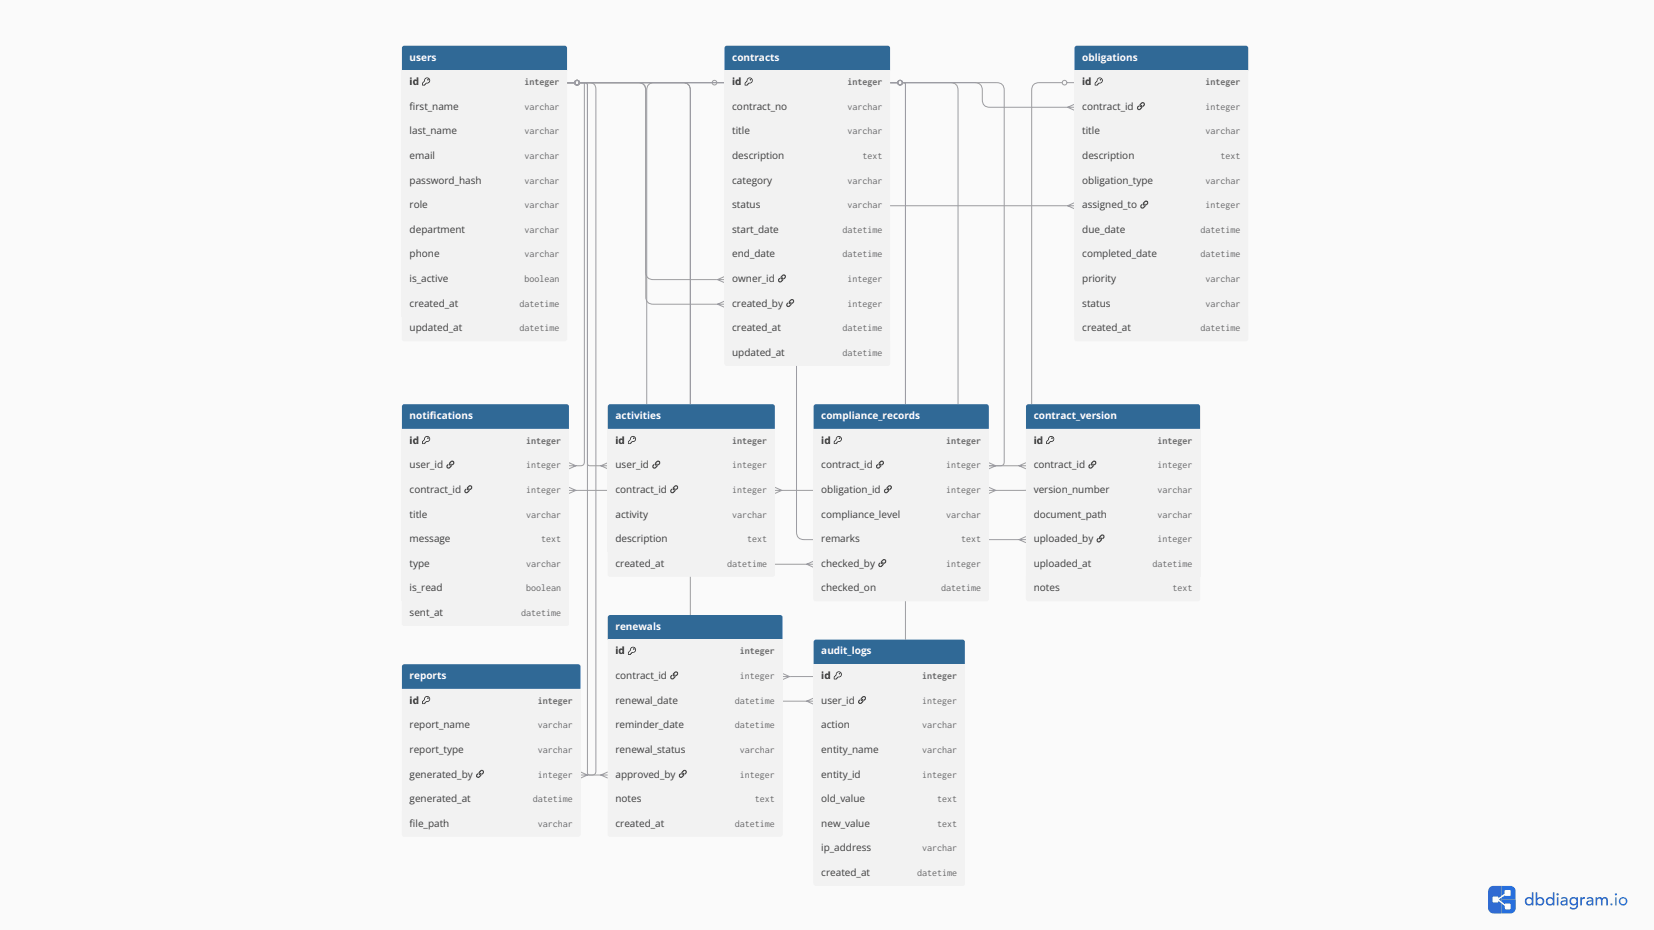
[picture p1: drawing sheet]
<svg xmlns="http://www.w3.org/2000/svg" width="677mm" height="381mm" viewBox="0 0 677 381" stroke-linecap="round" stroke-linejoin="round" font-family="sans-serif">
<path d="M0 0h677.3v381h-677.3z" fill="#fafafa"/>
<path d="M614.9 362.9h3.7l1.5 .7 .6 1.5v3.4h-5.8z" fill="#428cff"/>
<path d="M614.9 368.5h5.8v3.6l-.6 1.5-1.5 .6h-3.7z" fill="#2670de"/>
<path d="M610.1 363.6l1.5-.7h3.3v11.3l-3.9-.1-1.3-1-.3-1v-7z" fill="#2161cf"/>
<g fill="#fff">
<path d="M612.5 368.8l4.7-3.4 .3 .5-4.7 3.3z"/>
<path d="M612.8 367.8l4.5 3.5-.3 .4-4.5-3.5z"/>
<path d="M611.4 367.4l2.2 .1-.2 2.2-2.1-.2zM616.3 364.8l2.1-.1 .2 2.1-2.2 .2zM616.3 370.3l2.1-.1 .2 2.1-2.2 .2z"/>
</g>
<path d="M624.9 368l1.2-.5 1.2 .6v-2.5h.6v5.3h-.6v-.5a1.71 1.71 0 0 1-2.5 .1 1.71 1.71 0 0 1 .1-2.5zM625 369.3a1.15 1.15 0 0 0 2.3 0 1.15 1.15 0 0 0-2.3 0zM628.9 365.6h.6v2.5a1.68 1.68 0 0 1 2.4 0 1.68 1.68 0 0 1 0 2.3 1.68 1.68 0 0 1-2.4 0v.5h-.6zM629.5 369.3a1.15 1.15 0 0 0 2.3 0 1.15 1.15 0 0 0-2.3 0zM633.5 368l1.2-.5 1.2 .6v-2.5h.7v5.3h-.7v-.5a1.71 1.71 0 0 1-2.5 .1 1.71 1.71 0 0 1 .1-2.5zM633.7 369.3a1.14 1.14 0 0 0 2.2 0 1.14 1.14 0 0 0-2.2 0zM637.4 366.4a.46 .46 0 0 1 .9 0 .46 .46 0 0 1-.9 0zM637.5 367.6h.7v3.3h-.7zM639.2 368a1.56 1.56 0 0 1 2.7 .6v2.3h-.5v-.5a1.2 1.2 0 0 1-1.6 .7 1.2 1.2 0 0 1-.7-1.5 1.2 1.2 0 0 1 1.5-.7h.7a.95 .95 0 0 0-.7-.9 .95 .95 0 0 0-1 .4zM639.8 369.6a.79 .79 0 0 0 .8 .9 .79 .79 0 0 0 .7-1l-.6-.2zM643.2 368l1.2-.5 1.2 .6v-.5h.6v3.3a1.97 1.97 0 0 1-1.4 1.7 1.97 1.97 0 0 1-2.1-.6l.5-.5a1.32 1.32 0 0 0 1.6 .5 1.32 1.32 0 0 0 .7-1.6 1.68 1.68 0 0 1-2.4 0 1.68 1.68 0 0 1 .1-2.4zM643.4 369.2a1.11 1.11 0 0 0 2.2 0 1.11 1.11 0 0 0-2.2 0zM647.1 367.6h.7v.5l.5-.5h.8l-.2 .6a.92 .92 0 0 0-1.1 1.1v1.6h-.7zM649.8 368a1.56 1.56 0 0 1 2.7 .6v2.3h-.6v-.5a1.2 1.2 0 0 1-1.5 .7 1.2 1.2 0 0 1-.7-1.5 1.2 1.2 0 0 1 1.5-.7h.7a.95 .95 0 0 0-.7-.9 .95 .95 0 0 0-1.1 .4zM650.4 369.6a.79 .79 0 0 0 .8 .9 .79 .79 0 0 0 .7-1l-.6-.2zM653.4 367.6h.6v.5l.5-.5 .8-.1a.88 .88 0 0 0 1.5 .1h.8l.7 .5 .1 2.8h-.6v-2a.8 .8 0 0 0-.9-.8 .8 .8 0 0 0-.7 1v1.8h-.6v-1.7a.82 .82 0 0 0-.8-1.1 .82 .82 0 0 0-.7 1.1v1.7h-.7z" fill="#2161cf"/>
<path d="M659.5 370.5a.46 .46 0 0 1 .9 0 .46 .46 0 0 1-.9 0zM661.3 366.4a.46 .46 0 0 1 .9 0 .46 .46 0 0 1-.9 0zM661.4 367.6h.7v3.3h-.7zM662.9 369.2a1.77 1.77 0 0 1 3.5 0 1.77 1.77 0 0 1-3.5 0zM663.6 369.3a1.15 1.15 0 0 0 2.3 0 1.15 1.15 0 0 0-2.3 0z" fill="#428cff"/>
<g fill="none" stroke="#9c9ca3" stroke-width=".41">
<path d="M232.2 33.9h3.2M237.3 33.9h24a2.79 2.79 0 0 1 3.2 3.1v74.4a2.79 2.79 0 0 0 3.1 3.1h29.1M237.3 33.9h24a2.79 2.79 0 0 1 3.2 3.1v84.5a2.79 2.79 0 0 0 3.1 3.1h29.1M237.3 33.9h95.7a2.79 2.79 0 0 1 3.1 3.1v44.1a2.79 2.79 0 0 0 3.2 3.2h100.7M237.3 33.9h1.6l.4 .4v154.9l-.4 1.2a3.3 3.3 0 0 1-2.8 .4h-3.1M237.3 33.9h2.6l.5 .3 .2 .7v154.9l.1 .6 .5 .4h7.7M237.3 33.9h42.2a2.79 2.79 0 0 1 3.2 3.1v191a2.79 2.79 0 0 0 3.2 3.2h47.3M237.3 33.9h85.7a2.79 2.79 0 0 1 3.2 3.1v180.9a2.79 2.79 0 0 0 3.1 3.2h90.9M237.3 33.9h1.2a6.5 6.5 0 0 1 4.6 .5l.7 .9 .2 1.3v279.3l-.4 1.2a3.3 3.3 0 0 1-2.7 .4h-3.2M237.3 33.9h2.6l.5 .3 .2 .7v281.6l.1 .6 .5 .4h7.7M237.3 33.9h42.2a2.79 2.79 0 0 1 3.2 3.1v247.1a2.79 2.79 0 0 0 3.2 3.2h47.3M291.6 33.9h-23.6a2.79 2.79 0 0 0-3.2 3.1v160.7a2.79 2.79 0 0 1-3.1 3.2h-28.7"/>
<path d="M293.5 33.9h3.2M364.5 33.9h3.1M369.5 33.9h29.6a2.79 2.79 0 0 1 3.2 3.1v3.8a2.79 2.79 0 0 0 3.1 3.1h34.6M369.5 33.9h38.6a2.79 2.79 0 0 1 3.1 3.1v152.2l-.4 1.2a3.3 3.3 0 0 1-2.7 .4h-3.2M369.5 33.9h19.7a2.79 2.79 0 0 1 3.1 3.1v150.7a2.79 2.79 0 0 0 3.2 3.1h24.7M369.5 33.9h.9l.4 .6v163.2a2.79 2.79 0 0 1-3.2 3.2h-50.3M369.5 33.9h.9l.4 .6v239.5a2.79 2.79 0 0 1-3.2 3.2h-47.1M435 33.9h-9.4a2.79 2.79 0 0 0-3.1 3.1v160.7a2.79 2.79 0 0 1-3.2 3.2h-14.4M436.9 33.9h3.1M440 42.7l-2.8 1.2 2.8 1.3M440 83l-2.8 1.3 2.8 1.3M296.7 113.3l-2.8 1.2 2.8 1.3"/>
<path d="M296.7 123.4l-2.8 1.2 2.8 1.3M233 199.6l2.8 1.3-2.8 1.3M233 189.6l2.8 1.2-2.8 1.3M248.9 189.6l-2.8 1.2 2.8 1.3M317.3 199.6l2.8 1.3-2.8 1.3M404.9 189.6l2.9 1.2-2.9 1.3M404.9 199.6l2.9 1.3-2.9 1.3M420.2 189.6l-2.9 1.2 2.9 1.3M420.2 219.8l-2.9 1.3 2.9 1.2M333.2 229.9l-2.8 1.3 2.8 1.2M320.5 275.9l2.8 1.3-2.8 1.2M333.2 286l-2.8 1.3 2.8 1.2"/>
<path d="M237.7 316.2l2.9 1.3-2.9 1.3M248.9 316.2l-2.8 1.3 2.8 1.3"/>
<circle cx="236.3" cy="33.9" r=".95"/>
<circle cx="292.6" cy="33.9" r=".95"/>
<circle cx="368.6" cy="33.9" r=".95"/>
<circle cx="435.9" cy="33.9" r=".95"/>
</g>
<path d="M164.9 19l.6-.3h65.8l.8 .6 .1 119.5-.6 .9-66.1 .1-.8-.6-.1-119.5z" fill="#f2f2f2"/>
<path d="M164.9 19l.6-.3h65.8l.6 .3 .3 .7v9.1h-67.6v-9.1z" fill="#306996"/>
<path d="M164.6 28.8h67.6v10.1h-67.6z" fill="#f2f2f2"/>
<path d="M174.3 32.3a.93 .93 0 0 1 1.5 .5 .93 .93 0 0 1-1.2 1l-.8 .6v.3h-.6v-.6l.8-.9zM173.9 32.2l-.2 .9-.8 .9v1h1.1l.7-.8a1.24 1.24 0 0 0 1.4-1.7 1.24 1.24 0 0 0-2.2-.3zM174.9 32.7a.31 .31 0 0 0 .6 0 .31 .31 0 0 0-.6 0z" fill="#2b2b2b"/>
<g fill="#f2f2f2">
<path d="M164.6 38.9h67.6v10.1h-67.6z"/>
<path d="M164.6 49h67.6v10.1h-67.6z"/>
<path d="M164.6 59.1h67.6v10.1h-67.6z"/>
<path d="M164.6 69.2h67.6v10h-67.6z"/>
<path d="M164.6 79.2h67.6v10.1h-67.6z"/>
<path d="M164.6 89.3h67.6v10.1h-67.6z"/>
<path d="M164.6 99.4h67.6v10.1h-67.6z"/>
<path d="M164.6 109.5h67.6v10.1h-67.6z"/>
<path d="M164.6 119.6h67.6v10.1h-67.6z"/>
<path d="M164.6 129.7h67.6v9.1l-.3 .7-.6 .3h-65.8l-.6-.3-.3-.7z"/>
<path d="M297 19l.6-.3h65.9l.9 .6 .1 129.6-.6 .9h-66.3l-.8-.5-.1-129.6z"/>
</g>
<path d="M297 19l.6-.3h65.9l.7 .3 .3 .7v9.1h-67.8v-9.1z" fill="#306996"/>
<path d="M296.7 28.8h67.8v10.1h-67.8z" fill="#f2f2f2"/>
<path d="M306.4 32.3a.93 .93 0 0 1 1.5 .5 .93 .93 0 0 1-1.2 1l-.8 .6v.3h-.6v-.6l.8-.9zM306 32.2l-.2 .9-.8 .9v1h1.1l.7-.8a1.24 1.24 0 0 0 1.4-1.7 1.24 1.24 0 0 0-2.2-.3zM307 32.7a.31 .31 0 0 0 .6 0 .31 .31 0 0 0-.6 0z" fill="#2b2b2b"/>
<g fill="#f2f2f2">
<path d="M296.7 38.9h67.8v10.1h-67.8z"/>
<path d="M296.7 49h67.8v10.1h-67.8z"/>
<path d="M296.7 59.1h67.8v10.1h-67.8z"/>
<path d="M296.7 69.2h67.8v10h-67.8z"/>
<path d="M296.7 79.2h67.8v10.1h-67.8z"/>
<path d="M296.7 89.3h67.8v10.1h-67.8z"/>
<path d="M296.7 99.4h67.8v10.1h-67.8z"/>
<path d="M296.7 109.5h67.8v10.1h-67.8z"/>
</g>
<path d="M319.9 113.2l.4-.5a.9 .9 0 0 1 1.5 .3 .9 .9 0 0 1-.9 1.2l.5-.8-.1-.4-.5-.1-.6 .6-.2 1-.4-.7zM318.8 114.2l.6-.3-.3 1 .5 .3 .8-.7-.2-.6 .3-.2a1.2 1.2 0 0 1-.2 1.6 1.2 1.2 0 0 1-1.7-.1z" fill="#3d3d3d"/>
<path d="M296.7 119.6h67.8v10.1h-67.8z" fill="#f2f2f2"/>
<path d="M323.2 123.2l.5-.4a.9 .9 0 0 1 1.5 .3 .9 .9 0 0 1-.9 1.2l.5-.8-.2-.4-.4-.1-.6 .6-.2 1-.4-.7zM322.2 124.3l.6-.3-.4 1 .6 .3 .7-.8-.1-.5 .3-.3a1.2 1.2 0 0 1-.2 1.7 1.2 1.2 0 0 1-1.7-.2z" fill="#3d3d3d"/>
<g fill="#f2f2f2">
<path d="M296.7 129.7h67.8v10.1h-67.8z"/>
<path d="M296.7 139.8h67.8v9.1l-.3 .7-.7 .2h-65.9l-.6-.2-.3-.7z"/>
<path d="M440.3 19l.7-.3h69.2l.9 .6 .1 119.5-.6 .9-69.6 .1-.9-.6-.1-119.5z"/>
</g>
<path d="M440.3 19l.7-.3h69.2l.7 .3 .3 .7v9.1h-71.2v-9.1z" fill="#306996"/>
<path d="M440 28.8h71.2v10.1h-71.2z" fill="#f2f2f2"/>
<path d="M449.7 32.3a.93 .93 0 0 1 1.6 .5 .93 .93 0 0 1-1.3 1l-.8 .6v.3h-.6v-.6l.9-.9zM449.4 32.2l-.3 .9-.8 .9v1h1.2l.6-.8a1.24 1.24 0 0 0 1.4-1.7 1.24 1.24 0 0 0-2.1-.3zM450.4 32.7a.31 .31 0 0 0 .6 0 .31 .31 0 0 0-.6 0z" fill="#2b2b2b"/>
<path d="M440 38.9h71.2v10.1h-71.2z" fill="#f2f2f2"/>
<path d="M466.9 42.6l.4-.5a.9 .9 0 0 1 1.5 .3 .9 .9 0 0 1-.9 1.2l.5-.8-.1-.4-.5-.1-.6 .6-.2 1-.4-.7zM465.8 43.6l.6-.3-.4 1 .6 .3 .8-.7-.2-.6 .3-.2a1.2 1.2 0 0 1-.2 1.6 1.2 1.2 0 0 1-1.7-.1z" fill="#3d3d3d"/>
<g fill="#f2f2f2">
<path d="M440 49h71.2v10.1h-71.2z"/>
<path d="M440 59.1h71.2v10.1h-71.2z"/>
<path d="M440 69.2h71.2v10h-71.2z"/>
<path d="M440 79.2h71.2v10.1h-71.2z"/>
</g>
<path d="M468.2 82.9l.5-.5a.9 .9 0 0 1 1.5 .3 .9 .9 0 0 1-.9 1.2l.5-.7-.2-.4-.4-.1-.6 .5-.2 1.1-.4-.8zM467.2 83.9l.6-.2-.4 1 .6 .3 .7-.8-.2-.6 .4-.2a1.2 1.2 0 0 1-.2 1.7 1.2 1.2 0 0 1-1.7-.2z" fill="#3d3d3d"/>
<g fill="#f2f2f2">
<path d="M440 89.3h71.2v10.1h-71.2z"/>
<path d="M440 99.4h71.2v10.1h-71.2z"/>
<path d="M440 109.5h71.2v10.1h-71.2z"/>
<path d="M440 119.6h71.2v10.1h-71.2z"/>
<path d="M440 129.7h71.2v9.1l-.3 .7-.7 .3h-69.2l-.7-.3-.3-.7z"/>
<path d="M164.9 165.9l.6-.3h66.6l.6 .3 .3 .6v88.9l-.3 .7-.6 .3h-66.6l-.6-.3-.3-.7v-88.9z"/>
</g>
<path d="M164.9 165.9l.6-.3h66.6l.6 .3 .3 .6v9.2h-68.4v-9.2z" fill="#306996"/>
<path d="M164.6 175.7h68.4v10.1h-68.4z" fill="#f2f2f2"/>
<path d="M174.3 179.2a.93 .93 0 0 1 1.5 .5 .93 .93 0 0 1-1.2 1l-.8 .6v.3h-.6v-.6l.8-.9zM173.9 179.1l-.2 .9-.8 .9v1h1.1l.7-.8a1.24 1.24 0 0 0 1.4-1.7 1.24 1.24 0 0 0-2.2-.3zM174.9 179.5a.31 .31 0 0 0 .6 0 .31 .31 0 0 0-.6 0z" fill="#2b2b2b"/>
<path d="M164.6 185.8h68.4v10.1h-68.4z" fill="#f2f2f2"/>
<path d="M184.1 189.4l.4-.4a.9 .9 0 0 1 1.5 .3 .9 .9 0 0 1-.9 1.2l.5-.8-.1-.4-.5-.1-.6 .6-.2 1-.4-.7zM183 190.5l.6-.3-.3 1 .6 .3 .7-.8-.2-.6 .3-.2a1.2 1.2 0 0 1-.2 1.7 1.2 1.2 0 0 1-1.7-.2z" fill="#3d3d3d"/>
<path d="M164.6 195.9h68.4v10h-68.4z" fill="#f2f2f2"/>
<path d="M191.4 199.5l.5-.5a.9 .9 0 0 1 1.5 .3 .9 .9 0 0 1-.9 1.3l.4-.8-.1-.4-.4-.1-.7 .5-.1 1.1-.5-.7zM190.4 200.5l.6-.2-.4 1 .6 .3 .7-.8-.2-.6 .4-.2a1.2 1.2 0 0 1-.2 1.7 1.2 1.2 0 0 1-1.7-.2z" fill="#3d3d3d"/>
<g fill="#f2f2f2">
<path d="M164.6 205.9h68.4v10.1h-68.4z"/>
<path d="M164.6 216h68.4v10.1h-68.4z"/>
<path d="M164.6 226.1h68.4v10.1h-68.4z"/>
<path d="M164.6 236.2h68.4v10.1h-68.4z"/>
<path d="M164.6 246.3h68.4v9.1l-.3 .7-.6 .3h-66.6l-.6-.3-.3-.7z"/>
<path d="M249.2 165.9l.7-.3h66.5l.6 .3 .3 .6v68.8l-.3 .6-.6 .3h-66.5l-.7-.3-.3-.6v-68.8z"/>
</g>
<path d="M249.2 165.9l.7-.3h66.5l.6 .3 .3 .6v9.2h-68.4v-9.2z" fill="#306996"/>
<path d="M248.9 175.7h68.4v10.1h-68.4z" fill="#f2f2f2"/>
<path d="M258.6 179.2a.93 .93 0 0 1 1.5 .5 .93 .93 0 0 1-1.2 1l-.8 .6v.3h-.6v-.6l.8-.9zM258.2 179.1l-.2 .9-.8 .9v1h1.2l.6-.8a1.24 1.24 0 0 0 1.4-1.7 1.24 1.24 0 0 0-2.2-.3zM259.2 179.5a.35 .35 0 0 0 .7 0 .35 .35 0 0 0-.7 0z" fill="#2b2b2b"/>
<path d="M248.9 185.8h68.4v10.1h-68.4z" fill="#f2f2f2"/>
<path d="M268.4 189.4l.5-.4a.9 .9 0 0 1 1.4 .3 .9 .9 0 0 1-.9 1.2l.5-.8-.1-.4-.5-.1-.6 .6-.1 1-.5-.7zM267.4 190.5l.5-.3-.3 1 .6 .3 .7-.8-.2-.6 .3-.2a1.2 1.2 0 0 1-.2 1.7 1.2 1.2 0 0 1-1.6-.2z" fill="#3d3d3d"/>
<path d="M248.9 195.9h68.4v10h-68.4z" fill="#f2f2f2"/>
<path d="M275.7 199.5l.5-.5a.9 .9 0 0 1 1.5 .3 .9 .9 0 0 1-.9 1.3l.5-.8-.2-.4-.4-.1-.6 .5-.2 1.1-.4-.7zM274.7 200.5l.6-.2-.4 1 .6 .3 .7-.8-.2-.6 .4-.2a1.2 1.2 0 0 1-.2 1.7 1.2 1.2 0 0 1-1.7-.2z" fill="#3d3d3d"/>
<g fill="#f2f2f2">
<path d="M248.9 205.9h68.4v10.1h-68.4z"/>
<path d="M248.9 216h68.4v10.1h-68.4z"/>
<path d="M248.9 226.1h68.4v9.2l-.3 .6-.6 .3h-66.5l-.7-.3-.3-.6z"/>
<path d="M333.5 165.9l.6-.3h69.9l.7 .3 .2 .6v78.8l-.2 .7-.7 .3h-69.9l-.6-.3-.3-.7v-78.8z"/>
</g>
<path d="M333.5 165.9l.6-.3h69.9l.7 .3 .2 .6v9.2h-71.7v-9.2z" fill="#306996"/>
<path d="M333.2 175.7h71.7v10.1h-71.7z" fill="#f2f2f2"/>
<path d="M342.9 179.2a.93 .93 0 0 1 1.5 .5 .93 .93 0 0 1-1.2 1l-.8 .6v.3h-.6v-.6l.8-.9zM342.5 179.1l-.2 .9-.8 .9v1h1.1l.7-.8a1.24 1.24 0 0 0 1.4-1.7 1.24 1.24 0 0 0-2.2-.3zM343.5 179.5a.31 .31 0 0 0 .6 0 .31 .31 0 0 0-.6 0z" fill="#2b2b2b"/>
<path d="M333.2 185.8h71.7v10.1h-71.7z" fill="#f2f2f2"/>
<path d="M360 189.4l.5-.4a.9 .9 0 0 1 1.5 .3 .9 .9 0 0 1-.9 1.2l.4-.8-.1-.4-.5-.1-.6 .6-.1 1-.5-.7zM359 190.5l.5-.3-.3 1 .6 .3 .7-.8-.2-.6 .4-.2a1.2 1.2 0 0 1-.2 1.7 1.2 1.2 0 0 1-1.7-.2z" fill="#3d3d3d"/>
<path d="M333.2 195.9h71.7v10h-71.7z" fill="#f2f2f2"/>
<path d="M363.2 199.5l.5-.5a.9 .9 0 0 1 1.5 .3 .9 .9 0 0 1-.9 1.3l.5-.8-.1-.4-.5-.1-.6 .5-.2 1.1-.4-.7zM362.2 200.5l.6-.2-.4 1 .6 .3 .7-.8-.1-.6 .3-.2a1.2 1.2 0 0 1-.2 1.7 1.2 1.2 0 0 1-1.7-.2z" fill="#3d3d3d"/>
<g fill="#f2f2f2">
<path d="M333.2 205.9h71.7v10.1h-71.7z"/>
<path d="M333.2 216h71.7v10.1h-71.7z"/>
<path d="M333.2 226.1h71.7v10.1h-71.7z"/>
</g>
<path d="M360.9 229.8l.5-.5a.9 .9 0 0 1 1.5 .3 .9 .9 0 0 1-.9 1.2l.5-.8-.1-.4-.5-.1-.6 .6-.2 1-.4-.7zM359.9 230.8l.6-.2-.4 .9 .6 .3 .7-.7-.1-.6 .3-.2a1.2 1.2 0 0 1-.2 1.6 1.2 1.2 0 0 1-1.7-.1z" fill="#3d3d3d"/>
<g fill="#f2f2f2">
<path d="M333.2 236.2h71.7v9.1l-.2 .7-.7 .3h-69.9l-.6-.3-.3-.7z"/>
<path d="M420.4 165.9l.7-.3h69.4l.7 .3 .3 .6v78.8l-.3 .7-.7 .3h-69.4l-.7-.3-.2-.7v-78.8z"/>
</g>
<path d="M420.4 165.9l.7-.3h69.4l.7 .3 .3 .6v9.2h-71.3v-9.2z" fill="#306996"/>
<path d="M420.2 175.7h71.3v10.1h-71.3z" fill="#f2f2f2"/>
<path d="M429.8 179.2a.93 .93 0 0 1 1.6 .5 .93 .93 0 0 1-1.3 1l-.8 .6v.3h-.6v-.6l.9-.9zM429.5 179.1l-.2 .9-.9 .9 .1 1h1.1l.6-.8a1.24 1.24 0 0 0 1.4-1.7 1.24 1.24 0 0 0-2.1-.3zM430.5 179.5a.31 .31 0 0 0 .6 0 .31 .31 0 0 0-.6 0z" fill="#2b2b2b"/>
<path d="M420.2 185.8h71.3v10.1h-71.3z" fill="#f2f2f2"/>
<path d="M447 189.4l.4-.4a.9 .9 0 0 1 1.5 .3 .9 .9 0 0 1-.9 1.2l.5-.8-.1-.4-.5-.1-.6 .6-.2 1-.4-.7zM445.9 190.5l.6-.3-.3 1 .6 .3 .7-.8-.2-.6 .3-.2a1.2 1.2 0 0 1-.2 1.7 1.2 1.2 0 0 1-1.7-.2z" fill="#3d3d3d"/>
<g fill="#f2f2f2">
<path d="M420.2 195.9h71.3v10h-71.3z"/>
<path d="M420.2 205.9h71.3v10.1h-71.3z"/>
<path d="M420.2 216h71.3v10.1h-71.3z"/>
</g>
<path d="M450.3 219.7l.5-.5a.9 .9 0 0 1 1.5 .3 .9 .9 0 0 1-.9 1.2l.5-.7-.2-.5-.4-.1-.6 .6-.2 1-.4-.7zM449.3 220.7l.6-.2-.4 1 .6 .2 .7-.7-.2-.6 .4-.2a1.2 1.2 0 0 1-.2 1.7 1.2 1.2 0 0 1-1.7-.2z" fill="#3d3d3d"/>
<g fill="#f2f2f2">
<path d="M420.2 226.1h71.3v10.1h-71.3z"/>
<path d="M420.2 236.2h71.3v9.1l-.3 .7-.7 .3h-69.4l-.7-.3-.2-.7z"/>
<path d="M164.9 272.4l.6-.3h71.3l.6 .3 .3 .7v68.7l-.3 .6-.6 .3h-71.3l-.6-.3-.3-.6v-68.7z"/>
</g>
<path d="M164.9 272.4l.6-.3h71.3l.6 .3 .3 .7v9.1h-73.1v-9.1z" fill="#306996"/>
<path d="M164.6 282.2h73.1v10.1h-73.1z" fill="#f2f2f2"/>
<path d="M174.3 285.7a.93 .93 0 0 1 1.5 .5 .93 .93 0 0 1-1.2 1l-.8 .6v.3h-.6v-.6l.8-.9zM173.9 285.6l-.2 .9-.8 .9v1h1.1l.7-.8a1.24 1.24 0 0 0 1.4-1.7 1.24 1.24 0 0 0-2.2-.3zM174.9 286.1a.31 .31 0 0 0 .6 0 .31 .31 0 0 0-.6 0z" fill="#2b2b2b"/>
<g fill="#f2f2f2">
<path d="M164.6 292.3h73.1v10.1h-73.1z"/>
<path d="M164.6 302.4h73.1v10.1h-73.1z"/>
<path d="M164.6 312.5h73.1v10.1h-73.1z"/>
</g>
<path d="M196.2 316.1l.5-.5a.9 .9 0 0 1 1.5 .4 .9 .9 0 0 1-.9 1.2l.4-.8-.1-.4-.4-.1-.7 .6-.1 1-.5-.7zM195.2 317.1l.6-.2-.4 1 .6 .3 .7-.8-.2-.6 .4-.2a1.2 1.2 0 0 1-.2 1.7 1.2 1.2 0 0 1-1.7-.2z" fill="#3d3d3d"/>
<g fill="#f2f2f2">
<path d="M164.6 322.6h73.1v10h-73.1z"/>
<path d="M164.6 332.6h73.1v9.2l-.3 .6-.6 .3h-71.3l-.6-.3-.3-.6z"/>
<path d="M249.2 252.2l.7-.2h69.6l.7 .2 .3 .7v88.9l-.3 .6-.7 .3h-69.6l-.7-.3-.3-.6v-88.9z"/>
</g>
<path d="M249.2 252.2l.7-.2h69.6l.7 .2 .3 .7v9.1h-71.6v-9.1z" fill="#306996"/>
<path d="M248.9 262h71.6v10.1h-71.6z" fill="#f2f2f2"/>
<path d="M258.6 265.5a.93 .93 0 0 1 1.5 .5 .93 .93 0 0 1-1.2 1.1l-.8 .5v.4h-.6v-.7l.8-.8zM258.2 265.5l-.2 .9-.8 .8v1h1.2l.6-.8a1.24 1.24 0 0 0 1.4-1.6 1.24 1.24 0 0 0-2.2-.3zM259.2 265.9a.35 .35 0 0 0 .7 0 .35 .35 0 0 0-.7 0z" fill="#2b2b2b"/>
<path d="M248.9 272.1h71.6v10.1h-71.6z" fill="#f2f2f2"/>
<path d="M275.7 275.8l.5-.5a.9 .9 0 0 1 1.5 .3 .9 .9 0 0 1-.9 1.2l.5-.7-.2-.5-.4-.1-.6 .6-.2 1-.4-.7zM274.7 276.8l.6-.2-.4 1 .6 .2 .7-.7-.2-.6 .4-.2a1.2 1.2 0 0 1-.2 1.7 1.2 1.2 0 0 1-1.7-.2z" fill="#3d3d3d"/>
<g fill="#f2f2f2">
<path d="M248.9 282.2h71.6v10.1h-71.6z"/>
<path d="M248.9 292.3h71.6v10.1h-71.6z"/>
<path d="M248.9 302.4h71.6v10.1h-71.6z"/>
<path d="M248.9 312.5h71.6v10.1h-71.6z"/>
</g>
<path d="M279.2 316.1l.5-.5a.9 .9 0 0 1 1.5 .4 .9 .9 0 0 1-.9 1.2l.5-.8-.1-.4-.5-.1-.6 .6-.2 1-.4-.7zM278.2 317.1l.6-.2-.4 1 .6 .3 .8-.8-.2-.6 .3-.2a1.2 1.2 0 0 1-.2 1.7 1.2 1.2 0 0 1-1.7-.2z" fill="#3d3d3d"/>
<g fill="#f2f2f2">
<path d="M248.9 322.6h71.6v10h-71.6z"/>
<path d="M248.9 332.6h71.6v9.2l-.3 .6-.7 .3h-69.6l-.7-.3-.3-.6z"/>
<path d="M333.5 262.3l.6-.3h60.1l.9 .6v99.3l-.5 .9-60.5 .1-.8-.6-.1-99.3z"/>
</g>
<path d="M333.5 262.3l.6-.3h60.1l.7 .3 .2 .7v9.1h-61.9v-9.1z" fill="#306996"/>
<path d="M333.2 272.1h61.9v10.1h-61.9z" fill="#f2f2f2"/>
<path d="M342.9 275.6a.93 .93 0 0 1 1.5 .5 .93 .93 0 0 1-1.2 1l-.8 .6v.3h-.6v-.6l.8-.8zM342.5 275.6l-.2 .9-.8 .8v1h1.1l.7-.8a1.24 1.24 0 0 0 1.4-1.7 1.24 1.24 0 0 0-2.2-.2zM343.5 276a.31 .31 0 0 0 .6 0 .31 .31 0 0 0-.6 0z" fill="#2b2b2b"/>
<path d="M333.2 282.2h61.9v10.1h-61.9z" fill="#f2f2f2"/>
<path d="M352.7 285.9l.4-.5a.9 .9 0 0 1 1.5 .3 .9 .9 0 0 1-.9 1.2l.5-.8-.1-.4-.5-.1-.6 .6-.2 1-.4-.7zM351.6 286.9l.6-.2-.3 .9 .5 .3 .8-.7-.2-.6 .3-.2a1.2 1.2 0 0 1-.2 1.6 1.2 1.2 0 0 1-1.7-.1z" fill="#3d3d3d"/>
<g fill="#f2f2f2">
<path d="M333.2 292.3h61.9v10.1h-61.9z"/>
<path d="M333.2 302.4h61.9v10.1h-61.9z"/>
<path d="M333.2 312.5h61.9v10.1h-61.9z"/>
<path d="M333.2 322.6h61.9v10h-61.9z"/>
<path d="M333.2 332.6h61.9v10.1h-61.9z"/>
<path d="M333.2 342.7h61.9v10.1h-61.9z"/>
<path d="M333.2 352.8h61.9v9.1l-.2 .7-.7 .3h-60.1l-.6-.3-.3-.7z"/>
</g>
<g font-size="4.1" fill="#fff">
<text x="167.7" y="24.8">users</text>
<text x="299.8" y="24.8">contracts</text>
<text x="443.2" y="24.8">obligations</text>
<text x="167.7" y="171.7">notifications</text>
<text x="252.1" y="171.7">activities</text>
<text x="336.3" y="171.7">compliance_records</text>
<text x="423.3" y="171.7">contract_version</text>
<text x="252.1" y="258">renewals</text>
<text x="336.3" y="268.1">audit_logs</text>
<text x="167.7" y="278.2">reports</text>
</g>
<g font-size="4.1" fill="#2c2c2c">
<text x="167.7" y="34.9">id</text>
<text x="299.8" y="34.9">id</text>
<text x="443.2" y="34.9">id</text>
<text x="167.7" y="181.8">id</text>
<text x="252.1" y="181.8">id</text>
<text x="336.3" y="181.8">id</text>
<text x="423.3" y="181.8">id</text>
<text x="252.1" y="268.1">id</text>
<text x="336.3" y="278.2">id</text>
<text x="167.7" y="288.3">id</text>
</g>
<g font-size="4.1" fill="#6a6a6a">
<text x="214.7" y="34.9">integer</text>
<text x="347" y="34.9">integer</text>
<text x="493.7" y="34.9">integer</text>
<text x="214.7" y="45">varchar</text>
<text x="347" y="45">varchar</text>
<text x="493.7" y="45">integer</text>
<text x="214.7" y="55.1">varchar</text>
<text x="347" y="55.1">varchar</text>
<text x="493.7" y="55.1">varchar</text>
<text x="214.7" y="65.1">varchar</text>
<text x="353.1" y="65.1">text</text>
<text x="499.8" y="65.1">text</text>
<text x="214.7" y="75.2">varchar</text>
<text x="347" y="75.2">varchar</text>
<text x="493.7" y="75.2">varchar</text>
<text x="214.7" y="85.3">varchar</text>
<text x="347" y="85.3">varchar</text>
<text x="493.7" y="85.3">integer</text>
<text x="214.7" y="95.4">varchar</text>
<text x="345" y="95.4">datetime</text>
<text x="491.6" y="95.4">datetime</text>
<text x="214.7" y="105.5">varchar</text>
<text x="345" y="105.5">datetime</text>
<text x="491.6" y="105.5">datetime</text>
<text x="214.7" y="115.6">boolean</text>
<text x="347" y="115.6">integer</text>
<text x="493.7" y="115.6">varchar</text>
<text x="212.7" y="125.7">datetime</text>
<text x="347" y="125.7">integer</text>
<text x="493.7" y="125.7">varchar</text>
<text x="212.7" y="135.7">datetime</text>
<text x="345" y="135.7">datetime</text>
<text x="491.6" y="135.7">datetime</text>
<text x="345" y="145.8">datetime</text>
<text x="215.5" y="181.8">integer</text>
<text x="299.8" y="181.8">integer</text>
<text x="387.4" y="181.8">integer</text>
<text x="474" y="181.8">integer</text>
<text x="215.5" y="191.8">integer</text>
<text x="299.8" y="191.8">integer</text>
<text x="387.4" y="191.8">integer</text>
<text x="474" y="191.8">integer</text>
<text x="215.5" y="201.9">integer</text>
<text x="299.8" y="201.9">integer</text>
<text x="387.4" y="201.9">integer</text>
<text x="474" y="201.9">varchar</text>
<text x="215.5" y="212">varchar</text>
<text x="299.8" y="212">varchar</text>
<text x="387.4" y="212">varchar</text>
<text x="474" y="212">varchar</text>
<text x="221.7" y="222.1">text</text>
<text x="306" y="222.1">text</text>
<text x="393.6" y="222.1">text</text>
<text x="474" y="222.1">integer</text>
<text x="215.5" y="232.2">varchar</text>
<text x="297.8" y="232.2">datetime</text>
<text x="387.4" y="232.2">integer</text>
<text x="471.9" y="232.2">datetime</text>
<text x="215.5" y="242.3">boolean</text>
<text x="385.4" y="242.3">datetime</text>
<text x="480.1" y="242.3">text</text>
<text x="213.5" y="252.4">datetime</text>
<text x="303" y="268.1">integer</text>
<text x="303" y="278.2">integer</text>
<text x="377.6" y="278.2">integer</text>
<text x="220.2" y="288.3">integer</text>
<text x="300.9" y="288.3">datetime</text>
<text x="377.6" y="288.3">integer</text>
<text x="220.2" y="298.4">varchar</text>
<text x="300.9" y="298.4">datetime</text>
<text x="377.6" y="298.4">varchar</text>
<text x="220.2" y="308.4">varchar</text>
<text x="303" y="308.4">varchar</text>
<text x="377.6" y="308.4">varchar</text>
<text x="220.2" y="318.5">integer</text>
<text x="303" y="318.5">integer</text>
<text x="377.6" y="318.5">integer</text>
<text x="218.2" y="328.6">datetime</text>
<text x="309.1" y="328.6">text</text>
<text x="383.8" y="328.6">text</text>
<text x="220.2" y="338.7">varchar</text>
<text x="300.9" y="338.7">datetime</text>
<text x="383.8" y="338.7">text</text>
<text x="377.6" y="348.8">varchar</text>
<text x="375.6" y="358.9">datetime</text>
</g>
<g font-size="4.1" fill="#3c3c3c">
<text x="167.7" y="45">first_name</text>
<text x="299.8" y="45">contract_no</text>
<text x="443.2" y="45">contract_id</text>
<text x="167.7" y="55.1">last_name</text>
<text x="299.8" y="55.1">title</text>
<text x="443.2" y="55.1">title</text>
<text x="167.7" y="65.1">email</text>
<text x="299.8" y="65.1">description</text>
<text x="443.2" y="65.1">description</text>
<text x="167.7" y="75.2">password_hash</text>
<text x="299.8" y="75.2">category</text>
<text x="443.2" y="75.2">obligation_type</text>
<text x="167.7" y="85.3">role</text>
<text x="299.8" y="85.3">status</text>
<text x="443.2" y="85.3">assigned_to</text>
<text x="167.7" y="95.4">department</text>
<text x="299.8" y="95.4">start_date</text>
<text x="443.2" y="95.4">due_date</text>
<text x="167.7" y="105.5">phone</text>
<text x="299.8" y="105.5">end_date</text>
<text x="443.2" y="105.5">completed_date</text>
<text x="167.7" y="115.6">is_active</text>
<text x="299.8" y="115.6">owner_id</text>
<text x="443.2" y="115.6">priority</text>
<text x="167.7" y="125.7">created_at</text>
<text x="299.8" y="125.7">created_by</text>
<text x="443.2" y="125.7">status</text>
<text x="167.7" y="135.7">updated_at</text>
<text x="299.8" y="135.7">created_at</text>
<text x="443.2" y="135.7">created_at</text>
<text x="299.8" y="145.8">updated_at</text>
<text x="167.7" y="191.8">user_id</text>
<text x="252.1" y="191.8">user_id</text>
<text x="336.3" y="191.8">contract_id</text>
<text x="423.3" y="191.8">contract_id</text>
<text x="167.7" y="201.9">contract_id</text>
<text x="252.1" y="201.9">contract_id</text>
<text x="336.3" y="201.9">obligation_id</text>
<text x="423.3" y="201.9">version_number</text>
<text x="167.7" y="212">title</text>
<text x="252.1" y="212">activity</text>
<text x="336.3" y="212">compliance_level</text>
<text x="423.3" y="212">document_path</text>
<text x="167.7" y="222.1">message</text>
<text x="252.1" y="222.1">description</text>
<text x="336.3" y="222.1">remarks</text>
<text x="423.3" y="222.1">uploaded_by</text>
<text x="167.7" y="232.2">type</text>
<text x="252.1" y="232.2">created_at</text>
<text x="336.3" y="232.2">checked_by</text>
<text x="423.3" y="232.2">uploaded_at</text>
<text x="167.7" y="242.3">is_read</text>
<text x="336.3" y="242.3">checked_on</text>
<text x="423.3" y="242.3">notes</text>
<text x="167.7" y="252.4">sent_at</text>
<text x="252.1" y="278.2">contract_id</text>
<text x="252.1" y="288.3">renewal_date</text>
<text x="336.3" y="288.3">user_id</text>
<text x="167.7" y="298.4">report_name</text>
<text x="252.1" y="298.4">reminder_date</text>
<text x="336.3" y="298.4">action</text>
<text x="167.7" y="308.4">report_type</text>
<text x="252.1" y="308.4">renewal_status</text>
<text x="336.3" y="308.4">entity_name</text>
<text x="167.7" y="318.5">generated_by</text>
<text x="252.1" y="318.5">approved_by</text>
<text x="336.3" y="318.5">entity_id</text>
<text x="167.7" y="328.6">generated_at</text>
<text x="252.1" y="328.6">notes</text>
<text x="336.3" y="328.6">old_value</text>
<text x="167.7" y="338.7">file_path</text>
<text x="252.1" y="338.7">created_at</text>
<text x="336.3" y="338.7">new_value</text>
<text x="336.3" y="348.8">ip_address</text>
<text x="336.3" y="358.9">created_at</text>
</g>
</svg>
